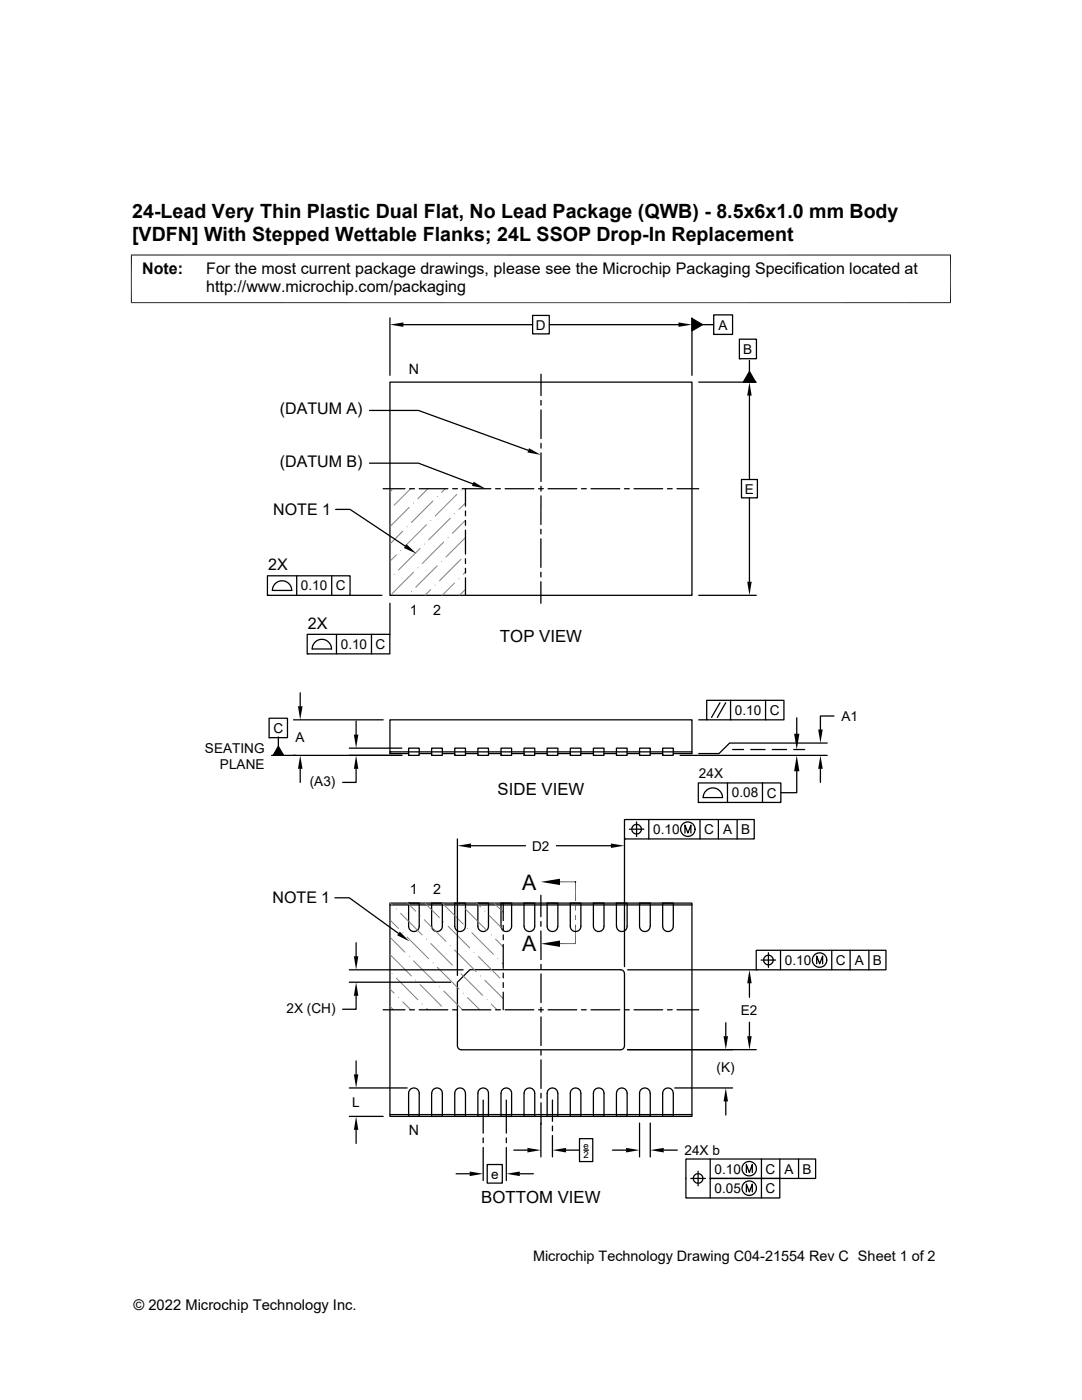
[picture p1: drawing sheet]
<svg xmlns="http://www.w3.org/2000/svg" width="216mm" height="279mm" viewBox="0 0 216 279" stroke-linecap="round" stroke-linejoin="round" font-family="sans-serif">
<g fill="none" stroke="#000" stroke-width=".25">
<path d="M77.8 76.3h60.3v42.5h-60.3zM77.8 63.4v11.5M80.5 64.8h25.8M106.3 62.9h3.3v3.7h-3.3zM107.9 74.7v4.3M107.9 79.9v1M109.6 64.8h25.8M138.1 63.6l2.1 1.2-2.1 1.2zM138.1 63.4v11.5M139.4 76.3h11.5M140.2 64.8h2.2M142.4 62.8h3.8v3.9h-3.8z"/>
<path d="M142.4 66.7h.1M147.5 67.7h3.4v3.9h-3.4zM147.5 71.6h.1M149.5 79v16.7M149.5 74.1l1.3 2.2h-2.5zM149.5 71.9v2.2M73.7 81.9h9.8l21.9 8M73.7 92.4h9.8l10.8 4.2M76.5 97.5h4.3M81.7 97.5h1M83.7 97.5h5.7M90.3 97.5h1"/>
<path d="M92.2 97.5h5.7M92.9 97.5v3.5M98.9 97.5h.9M100.8 97.5h5.7M107.5 97.5h.9M107.9 81.8v5.7M107.9 88.5v.9M107.9 90.4v5.7M107.9 97v1M107.9 99v5.7M109.4 97.5h5.7M116 97.5h1"/>
<path d="M117.9 97.5h5.8M124.6 97.5h1M126.5 97.5h5.7M133.2 97.5h.9M135.1 97.5h4.3M148 95.7h3.1v3.7h-3.1zM149.5 99.4v16.7M53.4 114.9h16.4v3.9h-16.4zM53.4 118.8h.1M54.3 117.8h3.9a1.93 1.93 0 0 0-1.9-1.9 1.93 1.93 0 0 0-1.9 1.9M59.2 114.9v3.9M66.2 114.9v3.9"/>
<path d="M67 101.7h2.8l11.1 7.3M69.9 118.8h6.3M92.9 102v.9M92.9 103.9v.9M92.9 105.8v4.8M92.9 111.5v1M92.9 113.4v1M92.9 115.3v3.5M107.9 105.6v1M107.9 107.5v5.7M107.9 114.2v.9M107.9 116.1v4.3"/>
<path d="M139.4 118.8h11.5M59.9 138.3v2.6M61.3 126.6h16.5v3.9h-16.5zM61.3 130.5h.1M62.3 129.5h3.8a1.93 1.93 0 0 0-1.9-1.9 1.93 1.93 0 0 0-1.9 1.9M67.1 126.6v3.9M74.1 126.6v3.9M77.8 120.4v6.2M141 139.8h15.4v3.9h-15.4zM145.8 139.8v3.9M152.8 139.8v3.9M53.7 143.3h3.7v3.9h-3.7z"/>
<path d="M53.7 147.2h.1M55.5 148.9l1.1 1.8h-2.1zM55.5 147.1v1.8M58.6 143.7h17.9M59.9 153.4v2.7M69.7 149.3h10.5M71.1 153.4v2.7h-2.7M71.1 143.9v2.7M77.8 150.1v.3h3.7M77.8 143.7h60.3v6.4h-60.3zM77.8 150.1h.1M80.2 150.7h-26"/>
<path d="M81.5 149.3h2.2v1.4h-2.2zM81.5 150.7h.1M83.7 150.4h2.4M86.1 149.3h2.2v1.4h-2.2zM86.1 150.7h.1M88.3 150.4h2.4M90.7 149.3h2.2v1.4h-2.2zM90.7 150.7h.1M92.9 150.4h2.5M95.4 149.3h2.1v1.4h-2.1zM95.4 150.7h.1M97.5 150.4h2.5"/>
<path d="M100 149.3h2.1v1.4h-2.1zM100 150.7h.1M102.1 150.4h2.5M104.6 149.3h2.1v1.4h-2.1zM104.6 150.7h.1M106.7 150.4h2.5M109.2 149.3h2.1v1.4h-2.1zM109.2 150.7h.1M111.3 150.4h2.5M113.8 149.3h2.1v1.4h-2.1zM113.8 150.7h.1M115.9 150.4h2.5"/>
<path d="M118.4 149.3h2.1v1.4h-2.1zM118.4 150.7h.1M120.5 150.4h2.5M123 149.3h2.1v1.4h-2.1zM123 150.7h.1M125.1 150.4h2.5M127.6 149.3h2.2v1.4h-2.2zM127.6 150.7h.1M129.8 150.4h2.4M132.2 149.3h2.1v1.4h-2.1zM132.2 150.7h.1M135.7 150.7h29.4"/>
<path d="M138.1 150.1v.3h-3.8M139.3 156.3h16.5v3.8h-16.5zM139.4 143.7h1.6M140.3 159.2h3.9a1.93 1.93 0 0 0-2-2 1.93 1.93 0 0 0-1.9 2M143.7 140.3l-1.7 2.9M144.8 140.3l-1.6 2.9M145.2 156.3v3.8M146.2 149.6h2.2M149.8 149.6h2.9M152.1 156.3v3.8M154.1 149.6h2.9M158.4 149.6h2.2"/>
<path d="M159 153.9v4.3h-3.2M159 143.3v3.1M163.7 153.4v2.7M165.1 148.3h-19.5l-2.1 2.1h-4.1M166.4 142.9h-2.7v2.7M66.8 179.2h2.9l9.8 7.1M91.3 167.4v27.3M94 168.8h10.9M107.9 178.7v4.2M111 168.8h10.9M114.8 176h.1M124.6 163.6h25.9v3.8h-25.9z"/>
<path d="M124.6 167.4h.1M124.6 167.4v25.5M125.6 165.5h2.9M127 164v2.9M129.5 163.6v3.8M136.7 166.2v-1.5l.6 1.5 .6-1.5v1.5M139.3 160.1h.1M139.7 163.6v3.8M143.3 163.6v3.8M147.1 163.6v3.8M69.7 196h20.2M69.7 193.5h22.7"/>
<path d="M71.1 198.7v2.7h-2.7M71.1 188.2v2.6M77.8 180.2h60.3v42.6h-60.3zM77.8 180.6h60.3M81.5 180.2h2.2v4.6a1.06 1.06 0 0 1-1.1 1.1 1.06 1.06 0 0 1-1.1-1.1zM86.1 180.2h2.2v4.6a1.06 1.06 0 0 1-1.1 1.1 1.06 1.06 0 0 1-1.1-1.1zM92.9 184.8a1.06 1.06 0 0 1-1.1 1.1 1.06 1.06 0 0 1-1.1-1.1v-4.6h2.2v4.6M95.4 180.2h2.1v4.6a1.06 1.06 0 0 1-1.1 1.1 1.06 1.06 0 0 1-1-1.1zM100 180.2h2.1v4.6a1.06 1.06 0 0 1-1.1 1.1 1.06 1.06 0 0 1-1-1.1zM100.4 180.2v3.5M100.4 184.7v.9M100.4 186.6v.9"/>
<path d="M100.4 188.5v4.8M100.4 194.2v1M100.4 196.1v1M100.4 198v3.5M104.6 184.8v-4.6h2.1v4.6a1.06 1.06 0 0 1-1.1 1.1 1.06 1.06 0 0 1-1-1.1M107.9 185.8v5.7M107.9 183.9v.9M107.9 192.5v.9M107.9 194.4v5.7M109.2 180.2h2.1v4.6a1.07 1.07 0 0 1-1.1 1.1 1.07 1.07 0 0 1-1-1.1zM113.8 180.2h2.1v4.6a1.06 1.06 0 0 1-1 1.1 1.06 1.06 0 0 1-1.1-1.1zM118.4 180.2h2.1v4.6a1.06 1.06 0 0 1-1 1.1 1.06 1.06 0 0 1-1.1-1.1z"/>
<path d="M123 180.2h2.1v4.6a1.06 1.06 0 0 1-1 1.1 1.06 1.06 0 0 1-1.1-1.1zM125.2 193.5h25.7M127.6 180.2h2.2v4.6a1.07 1.07 0 0 1-1.1 1.1 1.07 1.07 0 0 1-1.1-1.1zM132.2 180.2h2.1v4.6a1.06 1.06 0 0 1-1 1.1 1.06 1.06 0 0 1-1.1-1.1zM149.5 196.2v2.8M150.9 189.7h25.9v3.8h-25.9zM150.9 193.5h.1M151.9 191.6h2.9M153.3 190.1v3M155.7 189.7v3.8M163 192.3v-1.5l.6 1.5 .5-1.5v1.5M166 189.7v3.8"/>
<path d="M169.6 189.7v3.8M173.4 189.7v3.8M69.7 217.1h11.5M71.1 211.7v2.7M76.5 201.5h4.3M81.7 217.6a1.07 1.07 0 0 1 1.2-.4 1.07 1.07 0 0 1 .8 1v4.6h-2.2v-4.6zM81.7 201.5h1M83.7 201.5h5.7M86.3 217.6a1.07 1.07 0 0 1 1.2-.4 1.07 1.07 0 0 1 .8 1v4.6h-2.2v-4.6zM90.3 201.5h1M92 209.5a.77 .77 0 0 1-.7-.7v-12.8l2.4-2.5h30.2a.77 .77 0 0 1 .7 .7v14.6a.72 .72 0 0 1-.7 .7M92 209.5h31.9"/>
<path d="M92.2 201.5h5.7M92.9 218.2a1.06 1.06 0 0 0-1.1-1.1 1.06 1.06 0 0 0-1.1 1.1v4.6h2.2v-4.6M95.5 217.6a1.07 1.07 0 0 1 1.2-.4 1.07 1.07 0 0 1 .8 1v4.6h-2.1v-4.6zM96.4 219.5v6.6M98.9 201.5h.9M100.1 217.6a1.07 1.07 0 0 1 1.2-.4 1.07 1.07 0 0 1 .8 1v4.6h-2.1v-4.6zM100.8 201.5h5.7M101 219.5v6.6M104.6 218.2v4.6h2.1v-4.6a1.06 1.06 0 0 0-1.1-1.1 1.06 1.06 0 0 0-1 1.1M107.5 201.5h.9M107.9 201v1M107.9 202.9v5.8"/>
<path d="M107.9 209.6v1M107.9 211.5v5.7M107.9 218.2v.9M109.3 217.6a1.08 1.08 0 0 1 1.2-.4 1.08 1.08 0 0 1 .8 1v4.6h-2.1v-4.6zM109.4 201.5h5.7M110.2 219.5v4.3M114 217.6a1.07 1.07 0 0 1 1.2-.4 1.07 1.07 0 0 1 .7 1v4.6h-2.1v-4.6zM116 201.5h1M117.9 201.5h5.8M118.6 217.6a1.07 1.07 0 0 1 1.2-.4 1.07 1.07 0 0 1 .7 1v4.6h-2.1v-4.6zM123.2 217.6a1.07 1.07 0 0 1 1.2-.4 1.07 1.07 0 0 1 .7 1v4.6h-2.1v-4.6zM124.6 201.5h1"/>
<path d="M125.2 209.5h25.7M126.5 201.5h5.7M127.8 217.6a1.08 1.08 0 0 1 1.2-.4 1.08 1.08 0 0 1 .8 1v4.6h-2.2v-4.6zM132.4 217.6a1.07 1.07 0 0 1 1.2-.4 1.07 1.07 0 0 1 .7 1v4.6h-2.1v-4.6zM133.2 201.5h.9M134.6 217.1h11.6M135.1 201.5h4.3M144.8 204.1v2.7M144.8 219.8v2.7M149.5 204v2.8M69.7 222.8h6.8M71.1 225.5v2.7"/>
<path d="M77.8 222.4h60.3M91 234.3h2.7M96.4 227.1v.9M96.4 229v6.6M97.2 232.4h3v3.7h-3zM101 227.1v.9M101 229v6.6M102.5 229.5h2.7M103.7 234.3h2.7M107.9 220.1v10.8M110.2 224.7v1M110.2 226.6v4.3"/>
<path d="M112.9 229.5h2.7M115.6 227.2h2.7v4.6h-2.7zM116.5 229.5h.9M122.2 229.5h2.7M127.6 224.1v6.8M129.8 224.1v6.8M132.4 229.5h2.7M137.8 235.2h2.9M139.3 233.7v2.9M141.7 231.3v3.9h13.9v3.9h-18.7v-7.8h25.9v3.9h-21.1v3.9M148.9 234v-1.6l.6 1.6 .6-1.6v1.6M148.9 237.9v-1.6l.6 1.6 .6-1.6v1.6"/>
<path d="M151.9 231.3v7.8M155.6 231.3v3.9M159.3 231.3v3.9"/>
<circle cx="127" cy="165.5" r=".96"/>
<circle cx="137.2" cy="165.5" r="1.44"/>
<circle cx="153.3" cy="191.6" r=".96"/>
<circle cx="163.5" cy="191.6" r="1.44"/>
<circle cx="139.3" cy="235.2" r=".96"/>
<circle cx="149.5" cy="237.1" r="1.44"/>
<circle cx="149.5" cy="233.2" r="1.44"/>
</g>
<g fill="none" stroke="#808080" stroke-width=".2">
<path d="M78.2 97.8l-.4 .4M81.9 97.5l-3.3 3.3M85.4 97.5l-2 2M86.4 100l-4.3 4.3M87.2 99.1h.1M88.8 97.5l-.7 .8M91.1 98.7l-4.3 4.3M92 97.8h.1M78.6 114.6h.1M79.1 110.7l-1.3 1.3M79.9 109.9h.1M80.4 106l-2.6 2.6"/>
<path d="M81.2 105.1h.1M81.7 101.3l-3.9 3.8M82.1 118.1h.1M82.5 100.4h.1M82.5 114.2l-4.3 4.3M83.4 113.3h.1M83.8 109.5l-4.3 4.3M84.7 108.6h.1M85.1 104.7l-4.3 4.3M86 103.8h.1M86 117.6l-1.2 1.2M86.8 116.8h.1"/>
<path d="M87.2 112.9l-4.2 4.3M88.1 112h.1M88.5 108.2l-4.3 4.3M89.4 107.3h.1M89.9 103.4l-4.4 4.3M90.7 102.6h.1M90.7 116.4l-2.5 2.4M91.6 115.5h.1M92 111.6l-4.3 4.3M92.9 110.7h.1M92.9 100.4l-1.3 1.3M92.9 103.8l-2.6 2.6"/>
<path d="M92.9 117.6l-1.2 1.2M92.9 114.2l-.5 .4M92.9 107.3l-3.9 3.9M77.8 183.6l1.7 1.7M77.8 187l3 3M77.8 190.5l4.3 4.3M77.8 197.4l.8 .8M77.9 180.2l.3 .4M78.2 194.3h.1M79.1 181.4h.1M79.1 195.2l4.3 4.3M79.5 199.1h.1"/>
<path d="M79.9 182.3l4.3 4.3M80.4 186.1h.1M80.4 199.9l1.5 1.6M81.2 187l4.3 4.3M81.3 180.2l1.7 1.6M81.7 190.9h.1M82.5 191.7l4.3 4.4M83 195.6h.1M83.8 182.7h.1M83.8 196.5l4.3 4.3M84.7 183.6l4.3 4.3M84.8 180.2l2.9 2.9"/>
<path d="M85.1 187.4h.1M86 188.3l4.3 4.3M86.4 192.2h.1M87.2 193l4.4 4.4M87.7 196.9h.1M88.2 180.2l4.2 4.2M88.5 184h.1M88.5 197.8l3.8 3.7M89.4 184.8l4.3 4.4M89.9 188.7h.1M90.7 189.6l4.3 4.3M91.1 193.5h.1"/>
<path d="M92 180.6h.1M92 194.3l4.3 4.3M92.4 198.2h.1M92.9 181.4l4.3 4.3M93.3 185.3h.1M93.3 199.1l2.4 2.4M94.1 186.1l4.4 4.4M94.6 190h.1M95.1 180.2l.8 .8M95.4 190.9l4.4 4.3M95.9 194.8h.1M96.7 195.6l3.7 3.7"/>
<path d="M96.7 181.8h.1M97.2 199.5h.1M97.6 182.7l2.8 2.8M98 186.6h.1M98.6 180.2l1.8 1.9M98.9 187.4l1.5 1.6M99.3 191.3h.1M100.2 192.2l.2 .2M77.8 200.8l.7 .7M84.2 200.4h.1M85.1 201.2l.3 .3M98 200.4l1.2 1.1"/>
</g>
<g fill="#000">
<path d="M77.8 64.8l2.7-.5v.9zM135.4 64.3l2.7 .5-2.7 .4zM138.1 63.6l2.1 1.2-2.1 1.2zM149.5 76.3l.5 2.7h-.9zM149.5 74.1l1.3 2.2h-2.5zM94.5 96.1l2.4 1.4-2.7-.5zM105.6 89.5l2.3 1.3-2.7-.5zM81.1 108.6l2 1.9-2.5-1.1zM149.1 116.1h.9l-.5 2.7zM55.5 148.9l1.1 1.8h-2.1zM59.9 150.7l.5 2.7h-.9zM59.5 140.9h.9l-.5 2.8z"/>
<path d="M70.6 146.6h.9l-.4 2.7zM71.1 150.7l.4 2.7h-.9zM159 150.7l.5 3.2h-1zM158.5 146.4h1l-.5 3.2zM163.7 150.7l.5 2.7h-.9zM163.3 145.6h.9l-.5 2.7zM91.3 168.8l2.7-.5v.9zM107.9 176l3.8-.6v1.2zM121.9 168.3l2.7 .5-2.7 .4zM70.6 190.8h.9l-.4 2.7zM71.1 196l.4 2.7h-.9zM79.8 185.9l1.9 2-2.5-1.3z"/>
<path d="M107.9 188.3l3.8-.6v1.3zM114.8 182.6l.1 1h-.1zM114.8 180.7l.1 1h-.1zM114.8 182.6h.1v1zM114.8 180.7h.1v1zM149.5 193.5l.5 2.7h-.9zM70.6 214.4h.9l-.4 2.7zM144.8 217.1l.5 2.7h-.9zM144.4 206.8h.9l-.5 2.7zM149.1 206.8h.9l-.5 2.7zM71.1 222.8l.4 2.7h-.9zM93.7 233.8l2.7 .5-2.7 .4z"/>
<path d="M101 234.3l2.7-.5v.9zM105.2 229.1l2.7 .4-2.7 .5zM110.2 229.5l2.7-.4v.9zM124.9 229.1l2.7 .4-2.7 .5zM129.8 229.5l2.6-.4v.9z"/>
</g>
<path d="M26.1 50.9h163.7M26.2 50.8v9.7M189.7 50.8v9.7M26.1 60.4h163.7M111.7 176h3.2M114.8 176v3.8M114.8 184.6v3.7h-3.1" fill="none" stroke="#000" stroke-width=".2"/>
<g font-size="4.3">
<text x="104.2" y="177.5">A</text>
<text x="104.2" y="189.9">A</text>
</g>
<g font-size="3.9">
<text x="26.4" y="43.5">24-Lead Very Thin Plastic Dual Flat, No Lead Package (QWB) - 8.5x6x1.0 mm Body</text>
<text x="26.4" y="48.1">[VDFN] With Stepped Wettable Flanks; 24L SSOP Drop-In Replacement</text>
</g>
<g font-size="3.3">
<text x="99.8" y="128.1">TOP VIEW</text>
<text x="99.3" y="158.7">SIDE VIEW</text>
<text x="96" y="240.2">BOTTOM VIEW</text>
</g>
<g font-size="3.2">
<text x="28.4" y="54.7">Note:</text>
<text x="41.1" y="58.3">http://www.microchip.com/packaging</text>
<text x="41.1" y="54.7">For the most current package drawings, please see the Microchip Packaging Specification located at</text>
<text x="55.8" y="82.7">(DATUM A)</text>
<text x="55.8" y="93.2">(DATUM B)</text>
<text x="54.5" y="102.8">NOTE 1</text>
<text x="53.5" y="113.8">2X</text>
<text x="61.4" y="125.5">2X</text>
<text x="54.4" y="180.3">NOTE 1</text>
</g>
<g font-size="2.9">
<text x="106.4" y="251.7">Microchip Technology Drawing C04-21554 Rev C Sheet 1 of 2</text>
<text x="26.6" y="261.3">© 2022 Microchip Technology Inc.</text>
</g>
<g font-size="2.8">
<text x="81.6" y="74.7">N</text>
<text x="81.8" y="122.7">1</text>
<text x="86.4" y="122.7">2</text>
<text x="81.8" y="178.4">1</text>
<text x="86.4" y="178.4">2</text>
<text x="81.6" y="226.4">N</text>
</g>
<g font-size="2.7">
<text x="106.9" y="65.8">D</text>
<text x="143.4" y="65.8">A</text>
<text x="148.3" y="70.6">B</text>
<text x="148.6" y="98.5">E</text>
<text x="60" y="117.8">0.10</text>
<text x="67" y="117.8">C</text>
<text x="68" y="129.5">0.10</text>
<text x="75" y="129.5">C</text>
<text x="146.6" y="142.7">0.10</text>
<text x="153.6" y="142.7">C</text>
<text x="167.9" y="143.8">A1</text>
<text x="54.5" y="146.2">C</text>
<text x="59" y="148.2">A</text>
<text x="40.9" y="150.2">SEATING</text>
<text x="43.9" y="153.4">PLANE</text>
<text x="139.4" y="155.3">24X</text>
<text x="61.8" y="156.8">(A3)</text>
<text x="146" y="159.2">0.08</text>
<text x="153" y="159.2">C</text>
<text x="130.3" y="166.5">0.10</text>
<text x="140.5" y="166.5">C</text>
<text x="144.3" y="166.5">A</text>
<text x="147.9" y="166.5">B</text>
<text x="106.2" y="169.8">D2</text>
<text x="156.6" y="192.6">0.10</text>
<text x="166.8" y="192.6">C</text>
<text x="170.6" y="192.6">A</text>
<text x="174.2" y="192.6">B</text>
<text x="57.1" y="202.1">2X (CH)</text>
<text x="147.8" y="202.5">E2</text>
<text x="143" y="214">(K)</text>
<text x="70.3" y="220.9">L</text>
<text x="136.6" y="230.5">24X b</text>
<text x="98" y="235.2">e</text>
<text x="142.6" y="234.2">0.10</text>
<text x="142.6" y="238.1">0.05</text>
<text x="152.8" y="234.2">C</text>
<text x="152.8" y="238.1">C</text>
<text x="156.6" y="234.2">A</text>
<text x="160.1" y="234.2">B</text>
</g>
<g font-size="1.9">
<text x="116.4" y="229.3">e</text>
<text x="116.5" y="231.1">2</text>
</g>
</svg>
